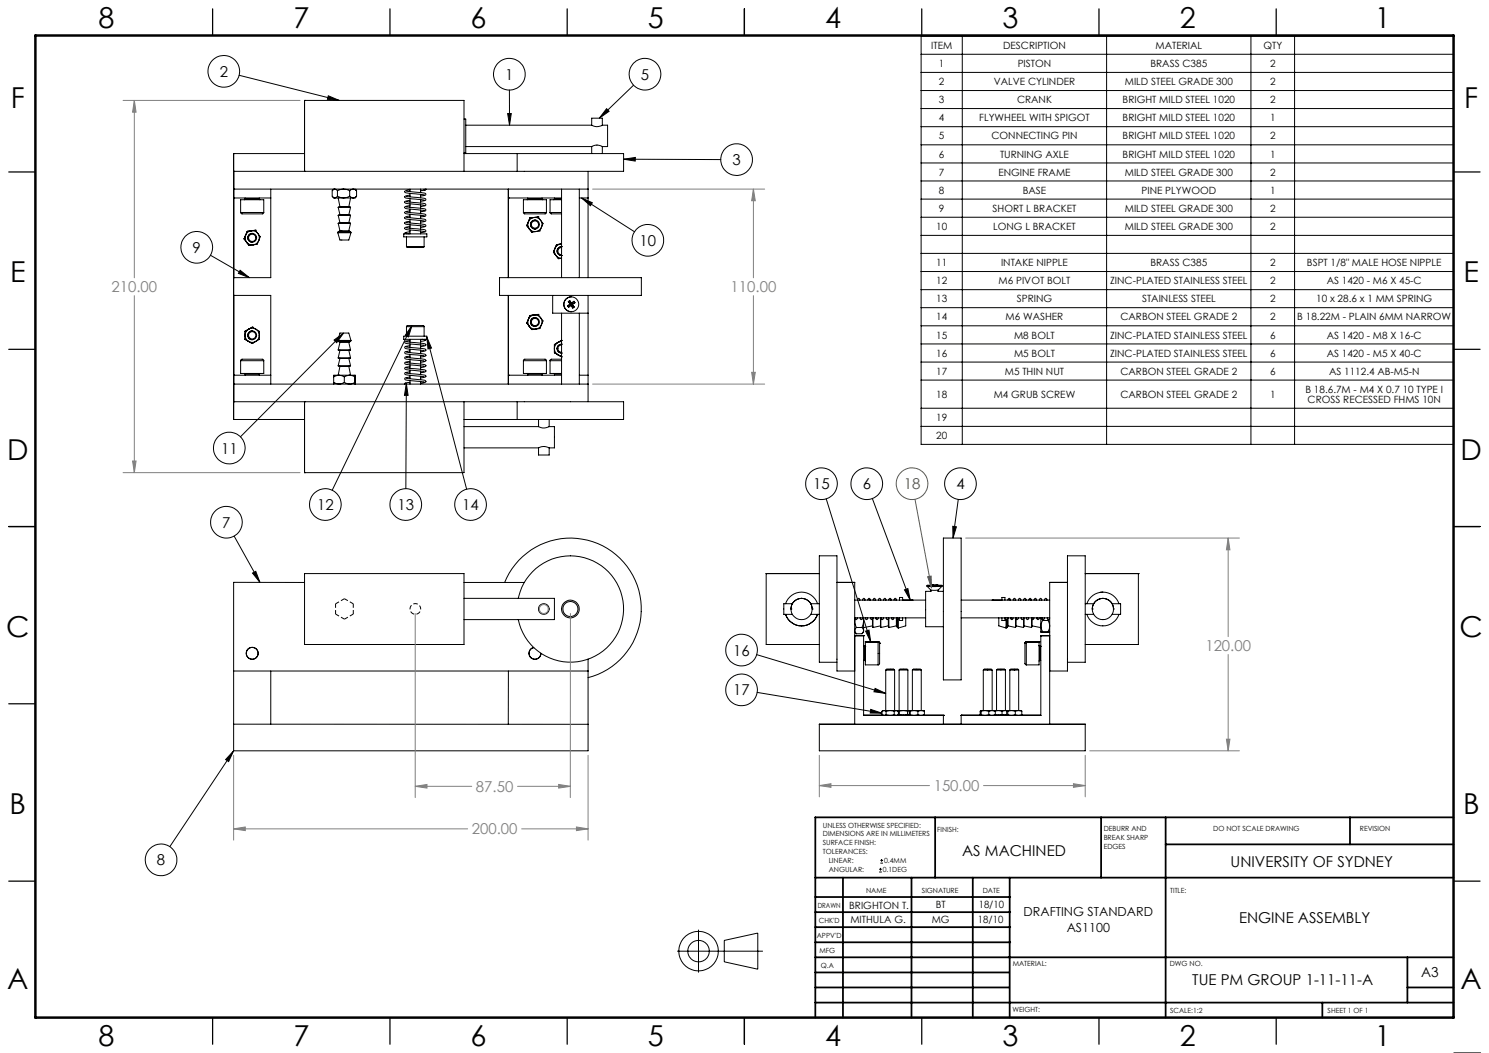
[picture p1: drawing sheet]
<svg xmlns="http://www.w3.org/2000/svg" width="420mm" height="297mm" viewBox="0 0 420 297" stroke-linecap="round" stroke-linejoin="round" font-family="sans-serif">
<g fill="none" stroke="#000" stroke-width=".28">
<path d="M259.8 10.2h150.2v115.1h-150.2zM259.8 15.3h150.2M271.4 10.2v115.1M312.1 10.2v115.1M352.8 10.2v115.1M365.2 10.2v115.1M67.5 21.2l28.2 7.1M85.9 28.3h.1M85.9 28.3v20M85.9 28.3h45v20M92.6 27l3.1 1.3-3.3-.3zM130.9 33.6h.5v9.5h-.5"/>
<path d="M131.4 35.3h35.5M143.2 32h1l-.5 3.3zM143.7 25.4v9.9M166.9 35.3v-2h3v2M166.9 35.3a3.1 3.1 0 0 0 3 0M169.9 35.3h1.5v6h-1.5M171.1 30.7l.7 .7-2.7 1.9zM178.7 24l-9.6 9.3M259.8 20.4h150.2M259.8 25.5h150.2M259.8 30.6h150.2M259.8 35.7h150.2"/>
<path d="M65.9 43.3h.1M65.9 53.3h.1M65.9 55.8h.1M65.9 48.3h.1M65.9 43.3v75M65.9 43.3h20M65.9 55.8h10.5M65.9 53.3h100M67.9 59.9l.3 .4h1a15.2 15.2 0 0 0 5.1-.2l.1-.2M67.9 59.9v-3.6h6.5v3.6M67.9 59.9h6.5M69.1 56.1l-.2 .2"/>
<path d="M69.1 56.1h4M69.1 55.8v.3M73.1 56.1l.2 .2M73.1 55.8v.3M76.4 53.3v25h-10.5M85.9 48.3h.1M93.8 55.5l.6 .3M94.2 53.3l-.4 .4M94.4 55.8h2.5M95.2 53.8a3.4 3.4 0 0 1 3.4 0M95.2 55.3l1.7 .5M95.2 55.3l-.8 .5"/>
<path d="M95.2 53.8l-.4-.4a.8 .8 0 0 0-1.1 .4v1.5l.7 .5M95.2 53.8v1.5M95.4 58.5h3.5M95.4 55.8l.5 2.5M95.4 58.5l.5 2.1M95.9 58.3h2.5M95.9 58.3l-.5 .2M96.9 55.8h2.7M98.4 58.3l.5 .2M98.6 55.3l-1.7 .5M98.6 53.8a1.24 1.24 0 0 1 2 0M98.6 55.3l1 .5"/>
<path d="M98.6 53.8v1.5M98.9 55.8l-.5 2.5M98.9 58.5l-.5 2.1M100.2 53.3l.4 .5M100.6 55.3l-1 .5M100.6 55.3l-.4 .5h-.6M100.6 53.8v1.5M114.7 59.9l4.5 .4 .9 .3-.3 .4-1.2 .2M114.7 58.4l3.1 .3a3 3 0 0 1 2.3 .5l-.3 .3-1.2 .2M114.7 56.9l3.1 .3a3 3 0 0 1 2.3 .5l-.3 .4-1.2 .1M114.7 55.5l3.1 .2a3 3 0 0 1 2.3 .5l-.3 .4-1.2 .2M114.7 54l3.1 .3a2.89 2.89 0 0 1 2.3 .4l-.3 .4-1.2 .2"/>
<path d="M115.6 59.5l-1.3 .2-.2 .3a8.1 8.1 0 0 0 4.2 .7l1.4 .2M115.6 58l-1.3 .2-.1 .4a2.43 2.43 0 0 0 2 .4l3.5 .4M115.6 56.5l-1.3 .3-.1 .3a2.43 2.43 0 0 0 2 .4l3.5 .4M115.6 55.1l-1.3 .2-.1 .4a2.56 2.56 0 0 0 2 .4l3.5 .3M115.6 53.6l-.9 .1-.6 .4 .4 .3 5.2 .6M115.6 53.3v.7M115.6 54.5v1M115.6 56v1M115.6 57.5v1M115.6 59v.9M118.6 53.3v1M118.6 54.8v1"/>
<path d="M118.6 56.3v1M118.6 57.8v.9M118.6 59.2v1M119.6 53.3a.27 .27 0 0 0 .3 .3 .27 .27 0 0 0 .3-.3M120.1 53.3l-.3 .4-1.2 .1M130.9 43.3h15M131.4 41.3h35.5M143.4 53.3v25M143.4 55.8h.1M143.4 55.8h15M145.9 43.3h30v5h-110M145.9 43.3v5"/>
<path d="M147.6 59.9l.4 .4h.9a15.2 15.2 0 0 0 5.2-.2v-.2M147.6 59.9v-3.6h6.5v3.6M147.6 59.9h6.5M148.9 56.1l-.2 .2M148.9 56.1h4M148.9 55.8v.3M152.9 56.1l.2 .2M152.9 55.8v.3M155.2 59.9l.3 .4h2.9M155.2 59.9h3.2M156.4 56.1l-.2 .2M156.4 56.1h2"/>
<path d="M156.4 55.8v.3M158.4 56.3h-3.2v3.6M158.4 53.3v25M163.4 53.3v25M163.4 55.8h2.5M164 55.8l3.1 1.4-.6 .8zM164 55.8l15 9.6M165.9 48.3v30M166.9 41.3a3 3 0 0 1 3 0M166.9 41.3v2M169.9 41.3v2M175.9 44.9l3.3-.5v1z"/>
<path d="M175.9 44.9l27.4 .1M259.8 40.8h150.2M259.8 46h150.2M259.8 51h150.2M259.8 56.2h150.2M59.4 72l10.9 6.3M65.9 78.3h.1M67.7 76.2l2.6 2.1-3.1-1.2zM68.9 67.4l.6 .9M68.9 67.4h.1M69.3 66.3a1.99 1.99 0 0 0 .2 2M69.3 66.3l-.4 1.1"/>
<path d="M69.5 68.3a2.09 2.09 0 0 0 1.9 .8M69.5 68.3l.7 .9M69.7 65.3l-.4 1M69.7 65.3h.1M70.2 69.2h.1M70.9 65.1a1.95 1.95 0 0 0-1.6 1.2M70.9 65.1a1.98 1.98 0 0 1 1.8 .8M70.9 65.1l-1.2 .2M71.1 65.8a1.25 1.25 0 0 0-1.2 1.3 1.25 1.25 0 0 0 1.2 1.2M71.1 68.3h.1M71.1 65.8h.1M71.4 69.1l-1.2 .1"/>
<path d="M72 64.9l-1.1 .2M72 64.9h.1M72 64.9l.7 1M72.7 65.9a1.89 1.89 0 0 1 .3 1.9M72.7 65.9l.7 .9-.4 1M73 67.8a2.14 2.14 0 0 1-1.6 1.3M73 67.8l-.5 1.1-1.1 .2M95.3 65.6l.6 2.1h2.5l.6-2.1M95.3 65.6h3.7M95.4 60.7h3.5M95.4 63h3.5M95.4 60.7l.5 2.1"/>
<path d="M95.4 63l.5 2.1M95.4 65.4l-.1 .2M95.4 65.4h3.5M95.9 60.6h2.5M95.9 62.8h2.5M95.9 65.1h2.5M95.9 60.6l-.5 .1M95.9 62.8l-.5 .2M95.9 65.1l-.5 .3M98.4 60.6l.5 .1M98.4 62.8l.5 .2M98.4 65.1l.5 .3"/>
<path d="M98.9 65.4l.1 .2M98.9 60.7l-.5 2.1M98.9 63l-.5 2.1M113.9 66h6.5v.8h-6.5zM114.2 66l.1-.4 .3 .1v.3M114.7 69.5l.1 .3h4.7l.1-.3M114.7 69.5h4.9M114.7 66.8v2.7M114.7 62.8l3.1 .3a3 3 0 0 1 2.3 .5l-.3 .4-1.2 .1M114.7 61.3l3.1 .3a2.89 2.89 0 0 1 2.3 .5l-.3 .4-1.2 .1M114.7 64.3l3.1 .3a3 3 0 0 1 2.3 .4l-.3 .4-1.2 .2M115.6 62.4l-1.3 .3-.1 .3a2.56 2.56 0 0 0 2 .5l3.5 .3"/>
<path d="M115.6 63.9l-1.3 .2-.1 .4a2.43 2.43 0 0 0 2 .4l3.5 .4M115.6 61l-.9 .1-.6 .4 .4 .3 5.2 .5M115.6 65.9l-.6 .1M115.6 65.4l-1.3 .2M115.6 60.4v1M115.6 61.9v1M115.6 63.4v1M115.6 64.9v1.1M118.6 60.7v1M118.6 62.2v1M118.6 63.7v.9M118.6 65.2v.8"/>
<path d="M119.6 66.8v2.7M140.9 78.3h40v5h-40zM148.6 63.6l.7 1M148.6 63.6h.1M149 62.5a2.04 2.04 0 0 0 .3 2.1M149 62.5l-.4 1.1M149.3 64.6a1.86 1.86 0 0 0 1.8 .7M149.3 64.6l.7 .9M149.5 61.5l-.5 1M149.5 61.5h.1M150 65.5h.1M150.6 61.3a2 2 0 0 0-1.6 1.2"/>
<path d="M150.6 61.3a1.98 1.98 0 0 1 1.9 .8M150.6 61.3l-1.1 .2M150.9 64.6h.1M150.9 62.1h.1M150.9 62.1a1.25 1.25 0 0 0-1.3 1.2 1.25 1.25 0 0 0 1.3 1.3M151.1 65.3l-1.1 .2M151.8 61.2l-1.2 .1M151.8 61.2h.1M151.8 61.2l.7 .9M152.5 62.1a1.99 1.99 0 0 1 .2 2M152.5 62.1l.7 .9-.5 1.1M152.7 64.1a1.87 1.87 0 0 1-1.6 1.2"/>
<path d="M152.7 64.1l-.4 1.1-1.2 .1M156.1 71.1l.7 .9M156.1 71.1h.1M156.5 70.1a1.89 1.89 0 0 0 .3 1.9M156.5 70.1l-.4 1M156.8 72l.6 .6 1 .2-.9 .2M156.8 72l.7 1M157 69l-.5 1.1M157 69h.1M157.5 73h.1M158.1 68.9a2 2 0 0 0-1.6 1.2M158.1 68.9l.3-.1z"/>
<path d="M158.1 68.9l-1.1 .1M158.4 72.1h.1M158.4 69.6h.1M158.4 69.6a1.25 1.25 0 0 0-1.3 1.2 1.25 1.25 0 0 0 1.3 1.3M158.4 69.8a1.02 1.02 0 0 0-1 1 1.02 1.02 0 0 0 1 1.1M259.8 61.3h150.2M259.8 66.4h150.2M259.8 71.5h150.2M259.8 76.6h150.2M65.9 83.3h.1M65.9 83.3h10.5v25M69.1 95.7l1 .6"/>
<path d="M69.1 95.7h.1M69.1 94.5a1.94 1.94 0 0 0 1 1.8M69.1 94.5v1.2M69.1 93.4v1.1M69.1 93.4h.1M70.1 96.3a1.87 1.87 0 0 0 2 0M70.1 96.3l1 .6M70.2 92.8a1.95 1.95 0 0 0-1.1 1.7M70.2 92.8a1.87 1.87 0 0 1 1.9 0M70.2 92.8l-1.1 .6M71.1 96.9h.1M71.1 93.3a1.23 1.23 0 0 0-1.2 1.3 1.23 1.23 0 0 0 1.2 1.2"/>
<path d="M71.1 95.8h.1M71.1 93.3h.1M71.2 92.3l-1 .5M71.2 92.3h.1M71.2 92.3l.9 .5M72.1 96.3l-1 .6M72.1 92.8a1.93 1.93 0 0 1 1 1.8M72.1 92.8l1 .6v1.2M73.1 94.6a1.95 1.95 0 0 1-1 1.7M73.1 94.6v1.1l-1 .6M94.2 95.9l2.7-2-1.9 2.8zM95.3 96l.1 .3"/>
<path d="M95.3 96l.6-2.1h2.5l.6 2.1M95.3 96h3.7M95.4 98.7h3.5M95.4 98.7l.5 .1M95.4 96.3h3.5M95.4 96.3l.5 .3M95.9 96.6h2.5M95.9 98.8h2.5M95.9 96.6l-.5 2.1M95.9 98.8l-.5 2.2M96.9 93.9l-29.1 29.3M98.4 96.6l.5 2.1"/>
<path d="M98.4 98.8l.5 2.2M98.9 98.7l-.5 .1M98.9 96.3l-.5 .3M99 96l-.1 .3M113.9 94.8h6.5v.9h-6.5zM114.6 97.8l3.5 .4a2.43 2.43 0 0 1 2 .4l-.2 .4-1.3 .2M114.6 96.4l1.4 .2a8.1 8.1 0 0 1 4.2 .7l-.3 .2-1.3 .3M114.6 99.3l3.5 .4a2.43 2.43 0 0 1 2 .4l-.2 .4-1.3 .2M114.7 92.1l.2-.3h4.5l.2 .3M114.7 92.1h4.9M114.7 92.1v2.7M115.6 97.5l-1.2 .2-.2 .4a3 3 0 0 0 2.3 .5l3.1 .2"/>
<path d="M115.6 99l-1.2 .2-.2 .4a3 3 0 0 0 2.3 .4l3.1 .3M115.6 96.1l-1.2 .1-.2 .4 .8 .3 4.6 .5M115.6 95.7v.8M115.6 97v1M115.6 98.5v.9M115.6 100v.9M116.2 91.8l-1 3.2-.9-.4zM116.2 91.8l-22.5 46.5M118.6 95.7v1.1M118.6 97.3v.9M118.6 98.7v1M119.2 95.7l-.6 .1"/>
<path d="M119.6 92.1v2.7M119.7 95.7l.1 .3h.3v-.3M119.9 96l-1.3 .3M120.4 95.1l11.2 42.9M120.4 95.1l1.3 3.1-1 .2zM143.4 83.3v25M148.6 91.1l.7 .9M148.6 91.1h.1M149 90.1a1.99 1.99 0 0 0 .3 1.9M149 90.1l-.4 1M149.3 92a1.98 1.98 0 0 0 1.8 .8M149.3 92l.7 1"/>
<path d="M149.5 89l-.5 1.1M149.5 89h.1M150 93h.1M150.6 88.8a2.14 2.14 0 0 0-1.6 1.3M150.6 88.8a1.98 1.98 0 0 1 1.9 .8M150.6 88.8l-1.1 .2M150.9 92.1h.1M150.9 89.6h.1M150.9 89.6a1.25 1.25 0 0 0-1.3 1.2 1.25 1.25 0 0 0 1.3 1.3M151.1 92.8l-1.1 .2M151.8 88.7l-1.2 .1M151.8 88.7h.1"/>
<path d="M151.8 88.7l.7 .9M152.5 89.6a1.99 1.99 0 0 1 .2 2M152.5 89.6l.7 .9-.5 1.1M152.7 91.6a1.83 1.83 0 0 1-1.6 1.2M152.7 91.6l-.4 1.1-1.2 .1M155.9 83.3v5h10M156.4 97.2h.1M156.4 98.3a2.02 2.02 0 0 0 1 1.7M156.4 97.2v1.1M156.4 98.3v1.2M156.4 99.5h.1M156.4 99.5l1 .5"/>
<path d="M157.4 96.6l-1 .6M157.4 96.6a2.14 2.14 0 0 0-1 1.7M158.4 99.6h.1M158.4 97.1h.1M158.4 96h.1M158.4 96.3l-1 .3M158.4 97.1a1.25 1.25 0 0 0-1.3 1.2 1.25 1.25 0 0 0 1.3 1.3M158.4 97.3a1.02 1.02 0 0 0-1 1 1.02 1.02 0 0 0 1 1M158.4 88.3v20M158.4 96l-1 .6M159.4 87a1.93 1.93 0 0 0 1.7 .9M160.1 86.3l.3 .4"/>
<path d="M160.3 85.1l.5 .7M160.3 85.1l.6 .7M160.7 84.8l-.4 .3M160.7 84.8l.5 .7M160.7 84.8l.4 .9M160.8 85.8l-.7 .5M160.8 85.8h.1M160.9 85.8l.1 .2M160.9 85.8l-.8 .5M161 86l-.6 .7M161 86l.1 .1M161 86l.6 .9"/>
<path d="M161.1 86.1l-.7 .6M161.1 86.1l.5 .8M161.1 83.7a2.11 2.11 0 0 0-1.7 3.3M161.1 83.7h.1M161.1 87.9h.1M161.1 85.7l-.2 .1M161.1 85.7l.2 .2M161.2 85.5l-.1 .2M161.3 85.9l-.3 .1M161.3 85.9l.7 .7M161.3 85.9h.2M161.5 85.9l.5 .7"/>
<path d="M161.9 85l.3 .4M161.9 85l-.7 .5M161.9 85l-.8 .7M162 86.6l-.4 .3M162.2 85.4l-.7 .5M162.2 85.4l-.9 .5M163.4 88.3v20M165.9 83.3v30M259.8 81.7h150.2M259.8 86.8h150.2M259.8 91.9h150.2M259.8 97h150.2"/>
<path d="M65.9 118.3h.1M65.9 105.8h.1M65.9 108.3h.1M65.9 113.3h110v5h-30M65.9 113.3h.1M65.9 118.3h20M65.9 105.8h10.5M65.9 108.3h100M67.9 101.7v-.2a15.2 15.2 0 0 1 5.2-.2h1.1l.2 .4M67.9 101.7v3.6h6.5v-3.6M67.9 101.7h6.5M68.9 105.3l.2 .2"/>
<path d="M69.1 105.5h4M69.1 105.5v.3M73.1 105.5v.3M73.3 105.3l-.2 .2M85.9 113.3h.1M85.9 113.3v20M94.1 107.9a2.68 2.68 0 0 0 3 0M94.1 107.9l.1 .4M94.1 106.3v1.6M95.4 101h3.5M95.4 103.2h3.5M95.4 101l.5 .1"/>
<path d="M95.4 103.2l.5 .1M95.6 105.8h3M95.6 105.8l1.5 .5M95.6 105.8l-1.5 .5M95.6 105.8h-1.4l-.1 .5M95.9 103.3h2.5M95.9 101.1h2.5M95.9 103.3l-.5 2.5M95.9 101.1l-.5 2.1M97.1 107.9a2.68 2.68 0 0 0 3 0M97.1 106.3v1.6M98.4 103.3l.5 2.5"/>
<path d="M98.4 101.1l.5 2.1M98.6 105.8l-1.5 .5M98.6 105.8l1.5 .5M98.6 105.8h1.6l-.1 .5M98.9 101l-.5 .1M98.9 103.2l-.5 .1M100.1 107.9l.1 .4M100.1 106.3v1.6M114.1 108.3a.27 .27 0 0 1 .3-.2 .27 .27 0 0 1 .3 .2M114.6 100.8l3.5 .3a2.56 2.56 0 0 1 2 .5l-.2 .3-1.3 .3M114.6 102.3l3.5 .3a2.56 2.56 0 0 1 2 .4l-.2 .4-1.3 .2M114.6 103.7l1.4 .2a8.1 8.1 0 0 1 4.2 .7l-.6 .4-1 .1"/>
<path d="M114.6 105.2l5.1 .6 .5 .3-.3 .3-1.3 .2M114.6 106.7l3.5 .4a2.43 2.43 0 0 1 2 .4l-.2 .3-1.3 .3M114.6 108.2l.5 3.3h-1zM114.6 108.2l-.1 29.6M115.6 100.5l-1.2 .1-.2 .4a3 3 0 0 0 2.3 .5l3.1 .3M115.6 101.9l-1.2 .2-.2 .4a2.89 2.89 0 0 0 2.3 .5l3.1 .3M115.6 103.4l-1.2 .2-.2 .4a2.89 2.89 0 0 0 2.3 .5l3.1 .2M115.6 104.9l-1.2 .2-.2 .3a3 3 0 0 0 2.3 .5l3.1 .3M115.6 106.4l-1.2 .1-.2 .4a3 3 0 0 0 2.3 .5l3.1 .3M115.6 107.8l-1.2 .2-.2 .4M115.6 101.4v1M115.6 102.9v1"/>
<path d="M115.6 104.4v1M115.6 105.9v.9M115.6 107.3v1M118.6 100.2v1M118.6 101.7v1M118.6 103.2v1M118.6 104.7v.9M118.6 106.1v1M118.6 107.6v.7M130.9 113.3v20h-45M130.9 118.3h15M143.4 105.8h.1"/>
<path d="M143.4 105.8h15M145.9 113.3v5M147.6 101.7l.4-.4h5.7l.4 .4M147.6 101.7v3.6h6.5v-3.6M147.6 101.7h6.5M148.7 105.3l.2 .2M148.9 105.5h4M148.9 105.5v.3M151.9 118.3v2M152.9 105.5v.3M153.1 105.3l-.2 .2M154.9 118.3v2h1.5v6h-1.5v2h-3v-2"/>
<path d="M155.2 101.7v3.6h3.2M155.2 101.7h3.2M156.2 105.3l.2 .2M156.4 105.5h2M156.4 105.5v.3M157.4 100l1 .3M157.4 100l1 .6M158.4 101.3h-2.9l-.3 .4M158.4 100.6h.1M163.4 105.8h2.5M259.8 102.1h150.2M259.8 107.2h150.2"/>
<path d="M259.8 115.1h150.2M85.9 133.3h.1M130.9 126.3h21M130.9 120.3h21M151.9 126.3a3 3 0 0 1 3 0M151.9 120.3a2.91 2.91 0 0 0 3 0M259.8 120.3h150.2M66 151.2l7.3 13M233 140.7l12.6 40.3M246.1 140.6l10.7 28.7M266.1 151.8h5v40h-5zM268.7 148.4l1.1 .2-1 3.2z"/>
<path d="M270.3 140.9l-1.5 10.9M71.2 161.6l.9-.5 1.2 3.1zM85.9 164.3l-20-.1v47.6M85.9 161.8h45v20h-45zM130.9 168.8h25.5v6h-25.5M130.9 164.3h17M142.3 164.3a20 20 0 0 1 33.6-5.7 20 20 0 0 1-10 32.5M146.2 168.8a15 15 0 0 1 23-9.5 15 15 0 0 1 0 24.9 15 15 0 0 1-23-9.4M216.1 161.8h.1M216.1 161.8v20h15M216.1 161.8h15M221.6 173.3a4.8 4.8 0 0 0 4.5 3.2 4.8 4.8 0 0 0 4.5-3.2 4.8 4.8 0 0 1-4.5 3.2 4.8 4.8 0 0 1-4.5-3.2z"/>
<path d="M221.6 170.3a4.7 4.7 0 0 1 4.5-3.3 4.7 4.7 0 0 1 4.5 3.3M223.1 171.8h.1M223.5 170.3h-2.4v3h2.4M223.5 170.3l-.4 1.5M226.1 168.8a2.98 2.98 0 0 1 2.6 1.5M226.1 168.8a2.98 2.98 0 0 0-2.6 1.5M228.7 170.3l.4 1.5M228.7 173.3h2.4M228.7 170.3h2.4M229.1 171.8h.1M236.1 164.3h5M236.1 164.2h5v40.1"/>
<path d="M241.1 178.3l.4 .4M241.1 169.3h20M241.1 179.3h2.5M241.2 174.6a3 3 0 0 0 .3 2.4M241.3 174.3h.1M241.5 177a1.08 1.08 0 0 0 0 1.7M241.5 177h1.6M241.8 174.3l-.3 .5-.3-.2-.1-.3h20M241.9 169.3l.2-.5 .5 .5M242.4 169.2v.1M242.6 174.3l.3 .5 .3-.2 .1-.3M242.8 174.3h.1"/>
<path d="M243.1 177l.5 .9M243.3 169.3l.3-.5 .4 .5M243.5 174.3l.1 1M243.6 175.3l-.5 1.7M243.6 174.3v1M243.6 175.3v2.6M243.6 177.9l-.5 .8h-1.6M243.6 177.9v.4l-.5 .4M243.6 179.3h.1M243.6 179.3v22.5h22.5M243.8 169.2v.1M244.1 174.3l.3 .5 .2-.1 .2-.4"/>
<path d="M244.2 178l.9-.3 .5 3.3zM244.3 174.3h.1M244.8 169.3l.3-.5 .4 .5M245.3 169.2v.1M245.5 174.3l.4 .5 .3-.5M245.7 174.3h.1M246.1 174.7v1.8M246.1 176.5l-2.5 .5M246.1 176.5l.1 .5M246.2 174.3v2.7M246.3 169.3l.3-.5 .4 .5M246.8 169.2v.1"/>
<path d="M247 174.3l.3 .5 .4-.5M247.2 174.3h.1M247.8 169.3l.2-.5 .5 .5M248.3 169.2l-.1 .1M248.4 174.3v2.2M248.4 176.5l-2.2 .5M248.4 176.5l.1 .5M248.5 174.3v2.7M248.5 174.3l.3 .5 .3-.2 .1-.3M248.7 174.3h.1M249.2 169.3l.3-.5 .4 .5M249.7 169.2v.1"/>
<path d="M250 174.3l.3 .5 .3-.2v-.3M250.2 174.3h.1M250.6 174.5v2M250.6 176.5l-2.1 .5M250.6 176.5l.1 .5M250.7 169.3l.3-.5h.2l.2 .5M250.7 174.3v2.7M251.2 169.2v.1M251.4 174.3l.3 .5 .3-.1 .1-.4M251.6 174.3h.1M252.2 169.3l.2-.5 .5 .5M252.7 169.2v.1"/>
<path d="M252.8 174.3v2.2M252.8 176.5l-2.1 .5M252.8 176.5l.3 .5M252.9 174.3l.3 .5 .4-.5M253.1 174.3h.1M253.1 177l.3 .1M253.1 174.7v2.3M253.4 174.7v2.4M253.7 169.3v-.8h.9v.8M253.7 174.3v.7h.9v-.7M255.1 166.4l1-.4 .7 3.3zM255.5 174.3v2.2l-2.1 .6"/>
<path d="M257.3 169.3h.1M261.5 165.1h4.2zM261.5 165.1v.2l.5 .1 3.7-.1M261.5 165.4l1.1 1.1M262.6 166.5h2M262.6 166.5v.3h-1.5v10h5M263.1 165.1h.6M263.1 165.1h-.4h.6M263.1 165.1h.1M263.3 165.1h-.8h1.9h-.5M263.3 165.1h.1M263.7 165.1h.1"/>
<path d="M263.9 165.1h.1M264.4 165.1h.3h-.8M264.4 165.1h-.7M264.4 165.1h.1M264.6 166.5v.3h1.5M265.7 165.4l-1.1 1.1M265.7 165.1v.2M271.1 174.3h25a.37 .37 0 0 1-.4 .5 .37 .37 0 0 1-.3-.5M271.1 169.3h25M279.9 169.3h.1M281.7 174.3v2.2l2.1 .6M282.6 169.3v-.8h.9v.8"/>
<path d="M282.6 174.3v.7h.9v-.7M283.6 174.3l.3 .5 .2-.1 .2-.4M283.8 174.3h-.1M283.8 174.7v2.4M284.1 177l-.3 .1M284.1 174.7v2.3M284.3 169.3a.37 .37 0 0 1 .4-.5 .37 .37 0 0 1 .3 .5M284.3 174.3v2.2M284.3 176.5l2.2 .5M284.3 176.5l-.2 .5M284.8 169.2v.1M285 174.3l.1 .1a.35 .35 0 0 0 .4 .4 .35 .35 0 0 0 .3-.5"/>
<path d="M285.3 174.3h-.1M285.8 169.3a.37 .37 0 0 1 .3-.5 .37 .37 0 0 1 .4 .5M286.3 169.2v.1M286.5 174.3v2.7M286.5 174.3l.1 .1a.35 .35 0 0 0 .4 .4 .35 .35 0 0 0 .2-.5M286.6 174.6v1.9M286.6 176.5l2.1 .5M286.6 176.5l-.1 .5M286.7 174.3h.1M287.3 169.3l.2-.5 .5 .5M287.8 169.2v.1M288 174.3v.1a.35 .35 0 0 0 .5 .4 .35 .35 0 0 0 .2-.5v2.7"/>
<path d="M288.2 174.3h.1M288.7 169.3l.3-.5 .5 .5M288.9 174.3v2.2M288.9 176.5l2.1 .5M288.9 176.5l-.2 .5M289.2 169.2v.1M289.5 174.3v.1a.36 .36 0 0 0 .4 .4 .36 .36 0 0 0 .3-.5M289.7 174.3h.1M290.2 169.3a.37 .37 0 0 1 .3-.5 .37 .37 0 0 1 .4 .5M290.7 169.2v.1M290.9 174.3l.4 .5 .2-.1 .1-.4M291 174.3v2.7"/>
<path d="M291.1 174.7v1.8M291.1 176.5l2.5 .5M291.1 176.5l-.1 .5M291.1 174.3h.1M291.7 169.3a.37 .37 0 0 1 .3-.5 .37 .37 0 0 1 .4 .5M292.2 169.2v.1M292.4 174.3l.3 .5 .3-.1 .1-.4M292.6 174.3h.1M293.2 169.3a.37 .37 0 0 1 .3-.5 .37 .37 0 0 1 .4 .5M293.6 176.6l.5 1.5M293.6 174.3v2.3M293.6 176.6v1.7"/>
<path d="M293.6 179.3h.1M293.6 179.3h2.5M293.6 179.3v22.5h-22.5M293.7 169.2v.1M293.7 174.3l.4 .7M293.9 174.3v.1a.35 .35 0 0 0 .5 .4 .35 .35 0 0 0 .2-.5M294.1 175l-.5 1.6M294.1 178.1l-.5 .2M294.1 175h1.5M294.1 178.1h1.5M294.1 174.3h.1M294.6 169.3a.37 .37 0 0 1 .4-.5 .37 .37 0 0 1 .3 .5"/>
<path d="M295.2 169.2l-.1 .1M295.6 174.3h.1M295.6 175a2.88 2.88 0 0 1 0 3.1M295.6 178.1l.5 .2-.5 .1-2-.1M295.7 174.8l-.1 .2M296.1 164.3h5M301.1 164.2h-5v40.1M306.1 161.8h15M306.1 173.3h2.4M306.1 170.3h2.4M306.6 173.3a4.8 4.8 0 0 0 4.5 3.2 4.8 4.8 0 0 0 4.5-3.2M306.6 170.3a4.8 4.8 0 0 1 4.5-3.3 4.8 4.8 0 0 1 4.5 3.3"/>
<path d="M308.1 171.8h.1M308.5 170.3l-.4 1.5M308.5 170.3a2.97 2.97 0 0 1 5.2 0M311.1 167l-.8 .1M313.7 170.3h2.4v3h-2.4M313.7 170.3l.4 1.5M314.1 171.8h.1M321.1 161.8h.1M321.1 161.8v20h-15M65.9 189.3h100M76.4 189.3v15M143.4 189.3v15"/>
<path d="M152.5 184.3a1.64 1.64 0 0 1-1.5 1.6 1.64 1.64 0 0 1-1.7-1.4 1.64 1.64 0 0 1 1.3-1.8 1.68 1.68 0 0 0-1.4 1.8 1.68 1.68 0 0 0 1.8 1.5 1.68 1.68 0 0 0 1.6-1.7M165.9 185.9v25.9h-100M213.4 184.6l36.4 11M213.6 195.3l35.2 5.9M236.1 185.9v-29.1h-5v30h5M236.1 185.9v3.4h5M243.6 182.3h.3M243.6 186.3h.3M243.9 186.3l.2 .2M243.9 182.3h.1M243.9 182.3v4M244.1 182.1l-.2 .2"/>
<path d="M244.1 181v6.5h3.6M244.1 181h.1M244.1 181h3.6M246.8 194.2l3 1.4-3.3-.5zM247.7 181l.4 .4M247.7 181v6.5M247.7 181h.1M248.1 181.4v5.7l-.4 .4M248.1 181.4h.1M249.8 189h2.5M249.8 189v11.4M250.1 188.8h2z"/>
<path d="M250.1 188.8l-.3 .2M252.1 188.8l.2 .2M252.3 189v11.4M253.6 189h2.5M253.6 189v11.4M253.8 188.8h2.1zM253.8 188.8l-.2 .2M255.9 188.8l.2 .2M256.1 189v11.4M257.4 189h2.5M257.4 189v11.4M257.6 188.8l-.2 .2"/>
<path d="M257.6 188.8h2zM259.6 188.8l.3 .2M259.9 189v11.4M277.4 189h2.5M277.4 189v11.4M277.6 188.8l-.2 .2M277.6 188.8h2zM279.6 188.8l.3 .2M279.9 189v11.4M281.1 189h2.5M281.1 189v11.4M281.3 188.8l-.2 .2"/>
<path d="M281.3 188.8h2.1zM283.4 188.8l.2 .2M283.6 189v11.4M284.8 189h2.5M284.8 189v11.4M285.1 188.8h2zM285.1 188.8l-.3 .2M287.1 188.8l.2 .2M287.3 189v11.4M289.1 181.4v5.8l.4 .3M289.1 181.4h.1M289.5 181l-.4 .4"/>
<path d="M289.5 181v6.5M289.5 181h.1M289.5 181h3.6M293.1 182.1l.2 .2M293.1 181v6.5h-3.6M293.1 181h.1M293.3 186.3l-.2 .2M293.3 182.3v4M293.3 182.3h.1M293.3 182.3h.3M293.3 186.3h.3M301.1 185.9v-29.1h5v30h-5"/>
<path d="M301.1 185.9v3.4h-5M65.9 211.8l-18 27M65.9 211.8l-1.4 3-.9-.6zM65.9 204.3h100M231.1 204.3h75v7.5h-75zM243.6 201.8h5.5M245.6 200.1l3.2 1.1-3.3-.1zM248.8 201.6l.6 .2M248.8 200.6v1M249.1 200.4h.3zM249.1 200.4l-.3 .2M249.4 200.4h.4"/>
<path d="M249.4 200.4h1.7M249.4 200.4l.5 .2M249.4 201.8h1.7M249.4 200.4l-.6 .2M249.8 200.4h1.3M249.9 201.6l1.2 .2M249.9 201.6l-.5 .2M249.9 200.6v1M251.1 200.4h1.7M251.1 200.4h1.2M251.1 200.4l1.1 .2M251.1 200.4l-1.2 .2"/>
<path d="M251.1 201.8h1.7M252.2 201.6l-1.1 .2M252.2 200.6v1M252.2 201.6l.6 .2M252.3 200.4h.5M252.8 200.4h.1M252.8 200.4h.3zM252.8 200.4l.6 .2M252.8 200.4l-.6 .2M253 200.4h.1M253.1 200.4l.3 .2M253.1 200.4h.5"/>
<path d="M253.1 200.4h1.7M253.1 201.8h1.7M253.1 200.4l.6 .2M253.1 201.8h3.5M253.4 201.6l-.6 .2M253.4 200.6v1M253.6 200.4h2.5M253.7 201.6l1.1 .2M253.7 200.6v1M253.7 201.6l-.6 .2M254.8 200.4h1.8M254.8 200.4l1.2 .2"/>
<path d="M254.8 200.4l-1.1 .2M256 201.6l.6 .2h-1.8M256 201.6l-1.2 .2M256 200.6v1M256.1 200.4h.5M256.6 200.4l-.6 .2M256.6 200.4h.3zM256.6 200.4h.8M256.6 200.4h1.2M256.6 201.8h1.2M256.6 200.4l-.1 .2 .1 1.2M256.6 200.4l.2 .2"/>
<path d="M256.8 201.6l1 .2M256.8 200.6v1M256.8 201.6l-.2 .2M256.9 200.4h.1M257.4 200.4h2.5M257.8 200.4h2M257.8 200.4l1.1 .2M257.8 201.8h2M257.8 200.4l-1 .2M258.9 201.6l.9 .2M258.9 201.6l-1.1 .2M258.9 200.6v1"/>
<path d="M259.8 200.4l-.9 .2M259.8 200.4h.8M259.8 200.4l.9 .2M259.9 200.4h.7M260.6 200.4l.1 .2M260.6 201.8h5.5M260.7 201.6l-.1 .2h-.8M260.7 201.6l-.9 .2M260.7 200.6v1M266.1 201.8h.1M266.1 201.8v2.5M271.1 201.8h.1"/>
<path d="M271.1 201.8h5.5M271.1 201.8v2.5M276.6 200.4h.8M276.6 200.4h1.2M276.6 201.8h1.2M276.6 200.4l-.1 .2 .1 1.2M276.6 200.4l.2 .2M276.8 201.6l1 .2M276.8 200.6v1M276.8 201.6l-.2 .2M277.4 200.4h2.5M277.8 200.4h2"/>
<path d="M277.8 200.4l1.1 .2M277.8 201.8h2M277.8 200.4l-1 .2M278.9 201.6l.9 .2M278.9 201.6l-1.1 .2M278.9 200.6v1M279.8 200.4l-.9 .2M279.8 200.4h.8M279.8 200.4l.9 .2M279.9 200.4h.7M280.6 200.4l.1 .2M280.7 201.6l.9 .2"/>
<path d="M280.7 201.6l-.1 .2h-.8M280.7 201.6l-.9 .2M280.7 200.6v1M281.1 200.4h-.7h1.2M281.1 200.4h2.5M281.6 200.4h2M281.6 200.4l1 .2M281.6 201.8h2M281.6 200.4l-.9 .2M281.6 201.8h-1h3.5h-.5M282.6 201.6l1 .2M282.6 201.6l-1 .2"/>
<path d="M282.6 200.6v1M283.6 200.4l-1 .2M283.6 200.4h.7h-.7M283.6 200.4l.5 .1M284 201.7l-.4 .1M284.1 200.4h.7M284.1 200.4h1.2M284.1 201.8h1.2M284.1 200.4l-.1 .2v1l.1 .2M284.1 200.4l.2 .2M284.3 201.6l1 .2M284.3 200.6v1"/>
<path d="M284.3 201.6l-.2 .2M284.8 200.4h2.5M285.3 200.4h2M285.3 200.4l1.1 .2M285.3 201.8h2M285.3 200.4l-1 .2M286.4 201.6l.9 .2M286.4 201.6l-1.1 .2M286.4 200.6v1M287.3 200.4l-.9 .2M287.3 200.4h.8M287.3 200.4l.9 .2"/>
<path d="M288.1 200.4l.1 .2M288.1 201.8h5.5M288.2 201.6l-.1 .2h-.8M288.2 200.6v1M288.2 201.6l-.9 .2M248 246h.7M248 245.2h.7M248.3 243.4h.8M248.3 242.7h.8M248.4 244.8v.8M248.7 242.3v.8M191 268.3h24.2"/>
<path d="M197 262.2v12.1M204.3 265.3l9.4-2.1v10.2l-9.4-2.1z"/>
<circle cx="63.1" cy="20.1" r="4.5"/>
<circle cx="143.7" cy="20.9" r="4.5"/>
<circle cx="181.9" cy="20.9" r="4.5"/>
<circle cx="207.8" cy="45" r="4.5"/>
<circle cx="55.5" cy="69.8" r="4.5"/>
<circle cx="71.1" cy="67.1" r="1.04"/>
<circle cx="71.1" cy="67.1" r="1.24"/>
<circle cx="150.9" cy="63.3" r="1.02"/>
<circle cx="150.9" cy="63.3" r="1.25"/>
<circle cx="182.8" cy="67.8" r="4.5"/>
<circle cx="71.1" cy="94.6" r="1.03"/>
<circle cx="71.1" cy="94.6" r="1.25"/>
<circle cx="150.9" cy="90.8" r="1.24"/>
<circle cx="150.9" cy="90.8" r="1.04"/>
<circle cx="161.1" cy="85.8" r="2.1"/>
<circle cx="64.7" cy="126.4" r="4.5"/>
<circle cx="231.7" cy="136.4" r="4.5"/>
<circle cx="244.5" cy="136.4" r="4.5"/>
<circle cx="270.9" cy="136.4" r="4.5"/>
<circle cx="63.9" cy="147.3" r="4.5"/>
<circle cx="91.8" cy="142.3" r="4.5"/>
<circle cx="114.5" cy="142.3" r="4.5"/>
<circle cx="132.7" cy="142.3" r="4.5"/>
<circle cx="153.4" cy="171.8" r="1.5"/>
<circle cx="160.9" cy="171.8" r="2.49"/>
<circle cx="160.9" cy="171.8" r="2.13"/>
<circle cx="226.1" cy="171.8" r="3"/>
<circle cx="311.1" cy="171.8" r="2.99"/>
<circle cx="71.1" cy="184.3" r="1.7"/>
<circle cx="71.2" cy="184.3" r="1.66"/>
<circle cx="209.2" cy="194.6" r="4.5"/>
<circle cx="209.2" cy="183.4" r="4.5"/>
<circle cx="45.4" cy="242.5" r="4.5"/>
<circle cx="197" cy="268.3" r="5.6"/>
<circle cx="197" cy="268.3" r="3"/>
</g>
<g fill="none" stroke="#808080" stroke-width=".28">
<path d="M34.7 28.3h49.9M37.9 28.3v50M37.9 28.3l.5 3.3h-1zM167.1 53.3h48.6M212.5 53.3v25M212.5 53.3l.5 3.3h-1zM37.9 83.4v49.9M212.5 83.4v24.9M167.1 108.3h48.6M212 105h1l-.5 3.3zM34.7 133.3h49.9M37.4 130h1l-.5 3.3z"/>
<path d="M272.4 151.8h77.2M346.4 151.8l.5 3.3h-1zM346.4 151.8v27.8M117.1 173v52M160.9 173v52M346.4 184.6v27.2M65.9 213v24M165.9 213v24M231.1 213v11.8M306.1 213v11.8M307.4 211.8h42.2M345.9 208.5h1l-.5 3.3z"/>
<path d="M65.9 233.8l3.3-.5v1zM65.9 233.8h66M117.1 221.8l3.3-.5v1zM117.1 221.8h16M146 221.8h14.9M147.1 233.8h18.8M157.6 221.3l3.3 .5-3.3 .5zM162.6 233.3l3.3 .5-3.3 .5zM231.1 221.6l3.3-.6v1.1zM231.1 221.6h31.1M277.4 221.6h28.7M302.8 221l3.3 .6-3.3 .5z"/>
<circle cx="153.4" cy="171.8" r="1.25"/>
</g>
<path d="M118.6 171.3a1.5 1.5 0 0 0-2.5-.6 1.5 1.5 0 0 0 .6 2.5 1.5 1.5 0 0 0 1.9-1.7v-.2" fill="none" stroke="#000" stroke-width=".28" stroke-dasharray="1.3 .6" stroke-dashoffset=".7" stroke-linecap="butt"/>
<g fill="none" stroke="#808000" stroke-width=".28">
<path d="M258.1 140.8l4.6 25M261.7 162.7l.9-.2 .1 3.3z"/>
<circle cx="257.3" cy="136.4" r="4.5"/>
</g>
<path d="M94.7 170.3v2.9M94.7 173.2l2.5 1.4M97.1 168.9l-2.4 1.4M97.2 174.6l2.5-1.4M99.7 170.3l-2.6-1.4M99.7 173.2v-2.9" fill="none" stroke="#000" stroke-width=".28" stroke-dasharray="1.3 .6" stroke-dashoffset=".1" stroke-linecap="butt"/>
<g fill="none" stroke="#000" stroke-width=".35">
<path d="M60 2.5v7.5M110 2.5v7.5M160 2.5v7.5M210 2.5v7.5M260 2.5v7.5M310 2.5v7.5M360 2.5v7.5M2.5 48.5h7.5M410 48.5h7.5M2.5 98.5h7.5M410 98.5h7.5M2.5 148.5h7.5"/>
<path d="M410 148.5h7.5M2.5 198.5h7.5M2.5 248.5h7.5M410 248.5h7.5M60 287v7.5M110 287v7.5M160 287v7.5M210 287v7.5M260 287v7.5M310 287v7.5M360 287v7.5M410.1 297h7.5"/>
</g>
<g fill="none" stroke="#000" stroke-width=".5">
<path d="M263.8 230.5v17M310.6 230.5v17M328.8 230.5v56.5M328.8 238.2h81.2M380.8 230.5v7.7M410 230.5h-180v56.5M230 247.5h180M230 257.3h55M230 253h55M237.8 247.5v39.5M257.1 247.5v39.5M274.4 247.5v39.5"/>
<path d="M284.8 247.5v39.5M230 265.8h55M230 261.5h55M230 278.5h54.6M230 274.3h54.6M230 270h180M397 278.5h13M397 270v12.8M230 282.8h180M373 282.8v4.2"/>
</g>
<path d="M10 10h400v277h-400z" fill="none" stroke="#000" stroke-width=".7"/>
<path d="M65.9 233.8l3.3-.5v1zM162.6 233.3l3.3 .5-3.3 .5z" fill="#808080"/>
<path d="M92.6 27l3.1 1.3-3.3-.3zM143.2 32h1l-.5 3.3zM175.9 44.9l3.3-.5v1zM171.1 30.7l.7 .7-2.7 1.9zM67.7 76.2l2.6 2.1-3.1-1.2zM164 55.8l3.1 1.4-.6 .8zM94.2 95.9l2.7-2-1.9 2.8zM114.6 108.2l.5 3.3h-1zM120.4 95.1l1.3 3.1-1 .2zM116.2 91.8l-1 3.2-.9-.4zM255.1 166.4l1-.4 .7 3.3zM268.7 148.4l1.1 .2-1 3.2zM244.2 178l.9-.3 .5 3.3zM246.8 194.2l3 1.4-3.3-.5zM245.6 200.1l3.2 1.1-3.3-.1z" fill="#000"/>
<path d="M261.7 162.7l.9-.2 .1 3.3z" fill="#808000"/>
<path d="M117.1 221.8l3.3-.5v1zM157.6 221.3l3.3 .5-3.3 .5zM231.1 221.6l3.3-.6v1.1zM302.8 221l3.3 .6-3.3 .5zM346.4 151.8l.5 3.3h-1zM345.9 208.5h1l-.5 3.3z" fill="#808080"/>
<path d="M71.2 161.6l.9-.5 1.2 3.1zM65.9 211.8l-1.4 3-.9-.6z" fill="#000"/>
<path d="M37.9 28.3l.5 3.3h-1zM37.4 130h1l-.5 3.3zM212.5 53.3l.5 3.3h-1zM212 105h1l-.5 3.3z" fill="#808080"/>
<g font-size="8.1">
<text x="27.8" y="8">8</text>
<text x="82.8" y="8">7</text>
<text x="132.8" y="8">6</text>
<text x="182.8" y="8">5</text>
<text x="232.8" y="8">4</text>
<text x="282.8" y="8">3</text>
<text x="332.8" y="8">2</text>
<text x="387.8" y="8">1</text>
<text x="3" y="30.4">F</text>
<text x="413" y="30.4">F</text>
<text x="2.8" y="79.6">E</text>
<text x="412.8" y="79.6">E</text>
<text x="2" y="129.6">D</text>
<text x="412" y="129.6">D</text>
<text x="1.7" y="179.6">C</text>
<text x="411.7" y="179.6">C</text>
<text x="2.7" y="229.6">B</text>
<text x="412.7" y="229.6">B</text>
<text x="2" y="278.9">A</text>
<text x="412" y="278.9">A</text>
<text x="27.8" y="295">8</text>
<text x="82.8" y="295">7</text>
<text x="132.8" y="295">6</text>
<text x="182.8" y="295">5</text>
<text x="232.8" y="295">4</text>
<text x="282.8" y="295">3</text>
<text x="332.8" y="295">2</text>
<text x="387.8" y="295">1</text>
</g>
<g font-size="4.2">
<text x="62" y="21.7">2</text>
<text x="142.5" y="22.5">1</text>
<text x="180.8" y="22.5">5</text>
<text x="206.6" y="46.6">3</text>
<text x="54.3" y="71.3">9</text>
<text x="180.4" y="69.3">10</text>
<text x="62.3" y="127.9">11</text>
<text x="229.4" y="138">15</text>
<text x="243.3" y="138">6</text>
<text x="269.8" y="138">4</text>
<text x="89.4" y="143.9">12</text>
<text x="112.1" y="143.9">13</text>
<text x="130.4" y="143.9">14</text>
<text x="62.7" y="148.9">7</text>
<text x="206.8" y="184.9">16</text>
<text x="206.8" y="196.2">17</text>
<text x="44.3" y="244.1">8</text>
<text x="271.4" y="241.4">AS MACHINED</text>
<text x="347.1" y="244.6">UNIVERSITY OF SYDNEY</text>
<text x="349.5" y="260.2">ENGINE ASSEMBLY</text>
<text x="336.3" y="277.9">TUE PM GROUP 1-11-11-A</text>
</g>
<g font-size="4.2" fill="#808080">
<text x="31.5" y="82.4">210.00</text>
<text x="206.1" y="82.4">110.00</text>
<text x="340" y="183.7">120.00</text>
<text x="134.3" y="223.4">87.50</text>
<text x="263.4" y="223.2">150.00</text>
<text x="133.1" y="235.4">200.00</text>
</g>
<text font-size="4.2" fill="#808000" x="254.9" y="138">18</text>
<text font-size="3.9" x="400.9" y="275.5">A3</text>
<g font-size="3.5">
<text x="288.7" y="258.3">DRAFTING STANDARD</text>
<text x="300.9" y="262.9">AS1100</text>
</g>
<g font-size="2.8">
<text x="262.7" y="13.8">ITEM</text>
<text x="282.9" y="13.8">DESCRIPTION</text>
<text x="325.9" y="13.8">MATERIAL</text>
<text x="356.4" y="13.8">QTY</text>
<text x="264.9" y="18.9">1</text>
<text x="287.1" y="18.9">PISTON</text>
<text x="324.5" y="18.9">BRASS C385</text>
<text x="358.3" y="18.9">2</text>
<text x="264.9" y="24">2</text>
<text x="264.9" y="29.1">3</text>
<text x="280.3" y="24">VALVE CYLINDER</text>
<text x="286.9" y="29.1">CRANK</text>
<text x="316.6" y="29.1">BRIGHT MILD STEEL 1020</text>
<text x="317.3" y="24">MILD STEEL GRADE 300</text>
<text x="358.3" y="24">2</text>
<text x="358.3" y="29.1">2</text>
<text x="264.9" y="34.2">4</text>
<text x="276.2" y="34.2">FLYWHEEL WITH SPIGOT</text>
<text x="316.6" y="34.2">BRIGHT MILD STEEL 1020</text>
<text x="358.3" y="34.2">1</text>
<text x="264.9" y="39.3">5</text>
<text x="279.7" y="39.3">CONNECTING PIN</text>
<text x="316.6" y="39.3">BRIGHT MILD STEEL 1020</text>
<text x="358.3" y="39.3">2</text>
<text x="264.9" y="44.4">6</text>
<text x="282.1" y="44.4">TURNING AXLE</text>
<text x="316.6" y="44.4">BRIGHT MILD STEEL 1020</text>
<text x="358.3" y="44.4">1</text>
<text x="264.9" y="49.5">7</text>
<text x="281.6" y="49.5">ENGINE FRAME</text>
<text x="317.3" y="49.5">MILD STEEL GRADE 300</text>
<text x="358.3" y="49.5">2</text>
<text x="264.9" y="54.7">8</text>
<text x="264.9" y="59.8">9</text>
<text x="280" y="59.8">SHORT L BRACKET</text>
<text x="288.5" y="54.7">BASE</text>
<text x="317.3" y="59.8">MILD STEEL GRADE 300</text>
<text x="322" y="54.7">PINE PLYWOOD</text>
<text x="358.3" y="59.8">2</text>
<text x="358.3" y="54.7">1</text>
<text x="264.1" y="64.9">10</text>
<text x="280.2" y="64.9">LONG L BRACKET</text>
<text x="317.3" y="64.9">MILD STEEL GRADE 300</text>
<text x="358.3" y="64.9">2</text>
<text x="264.1" y="75.1">11</text>
<text x="282.4" y="75.1">INTAKE NIPPLE</text>
<text x="324.5" y="75.1">BRASS C385</text>
<text x="358.3" y="75.1">2</text>
<text x="368.7" y="75.1">BSPT 1/8&quot; MALE HOSE NIPPLE</text>
<text x="264.1" y="80.2">12</text>
<text x="281.7" y="80.2">M6 PIVOT BOLT</text>
<text x="313.1" y="80.2">ZINC-PLATED STAINLESS STEEL</text>
<text x="358.3" y="80.2">2</text>
<text x="374.2" y="80.2">AS 1420 - M6 X 45-C</text>
<text x="264.1" y="85.3">13</text>
<text x="286.8" y="85.3">SPRING</text>
<text x="322.1" y="85.3">STAINLESS STEEL</text>
<text x="358.3" y="85.3">2</text>
<text x="371.3" y="85.3">10 x 28.6 x 1 MM SPRING</text>
<text x="264.1" y="90.4">14</text>
<text x="264.1" y="95.5">15</text>
<text x="283.7" y="90.4">M6 WASHER</text>
<text x="286" y="95.5">M8 BOLT</text>
<text x="313.1" y="95.5">ZINC-PLATED STAINLESS STEEL</text>
<text x="316" y="90.4">CARBON STEEL GRADE 2</text>
<text x="358.3" y="90.4">2</text>
<text x="358.3" y="95.5">6</text>
<text x="365.9" y="90.4">B 18.22M - PLAIN 6MM NARROW</text>
<text x="374.2" y="95.5">AS 1420 - M8 X 16-C</text>
<text x="264.1" y="100.6">16</text>
<text x="286" y="100.6">M5 BOLT</text>
<text x="313.1" y="100.6">ZINC-PLATED STAINLESS STEEL</text>
<text x="358.3" y="100.6">6</text>
<text x="374.2" y="100.6">AS 1420 - M5 X 40-C</text>
<text x="264.1" y="105.7">17</text>
<text x="283.4" y="105.7">M5 THIN NUT</text>
<text x="316" y="105.7">CARBON STEEL GRADE 2</text>
<text x="358.3" y="105.7">6</text>
<text x="374.9" y="105.7">AS 1112.4 AB-M5-N</text>
<text x="264.1" y="112.2">18</text>
<text x="280.3" y="112.2">M4 GRUB SCREW</text>
<text x="316" y="112.2">CARBON STEEL GRADE 2</text>
<text x="358.3" y="112.2">1</text>
<text x="368.2" y="110.8">B 18.6.7M - M4 X 0.7 10 TYPE I</text>
<text x="368.8" y="113.6">CROSS RECESSED FHMS 10N</text>
<text x="264.1" y="118.7">19</text>
<text x="264.1" y="123.8">20</text>
<text x="239.5" y="256.3">BRIGHTON T.</text>
<text x="263.9" y="256.1">BT</text>
<text x="276.1" y="256.1">18/10</text>
<text x="239.9" y="260.4">MITHULA G.</text>
<text x="262.8" y="260.2">MG</text>
<text x="275.8" y="260.5">18/10</text>
</g>
<g font-size="2">
<text x="232.1" y="233.4">UNLESS OTHERWISE SPECIFIED:</text>
<text x="232.1" y="235.9">DIMENSIONS ARE IN MILLIMETERS</text>
<text x="232.1" y="238.4">SURFACE FINISH:</text>
<text x="264.4" y="234.6">FINISH:</text>
<text x="311.3" y="234.5">DEBURR AND</text>
<text x="311.3" y="237">BREAK SHARP</text>
<text x="311.3" y="239.5">EDGES</text>
<text x="342.2" y="234.5">DO NOT SCALE DRAWING</text>
<text x="383.6" y="234.5">REVISION</text>
<text x="232.1" y="240.9">TOLERANCES:</text>
<text x="233.7" y="245.9">ANGULAR:</text>
<text x="233.7" y="243.4">LINEAR:</text>
<text x="249" y="245.9">0.1DEG</text>
<text x="249.3" y="243.4">0.4MM</text>
<text x="244.3" y="252">NAME</text>
<text x="260" y="251.9">SIGNATURE</text>
<text x="277.2" y="251.9">DATE</text>
<text x="330.1" y="251.9">TITLE:</text>
<text x="230.6" y="256.1">DRAWN</text>
<text x="230.9" y="260.3">CHK'D</text>
<text x="230.4" y="264.4">APPV'D</text>
<text x="231.1" y="268.8">MFG</text>
<text x="231.5" y="273">Q.A</text>
<text x="285.6" y="272.5">MATERIAL:</text>
<text x="330" y="272.5">DWG NO.</text>
<text x="285.6" y="285.5">WEIGHT:</text>
<text x="330.1" y="285.6">SCALE:1:2</text>
<text x="374.5" y="285.6">SHEET 1 OF 1</text>
</g>
</svg>
